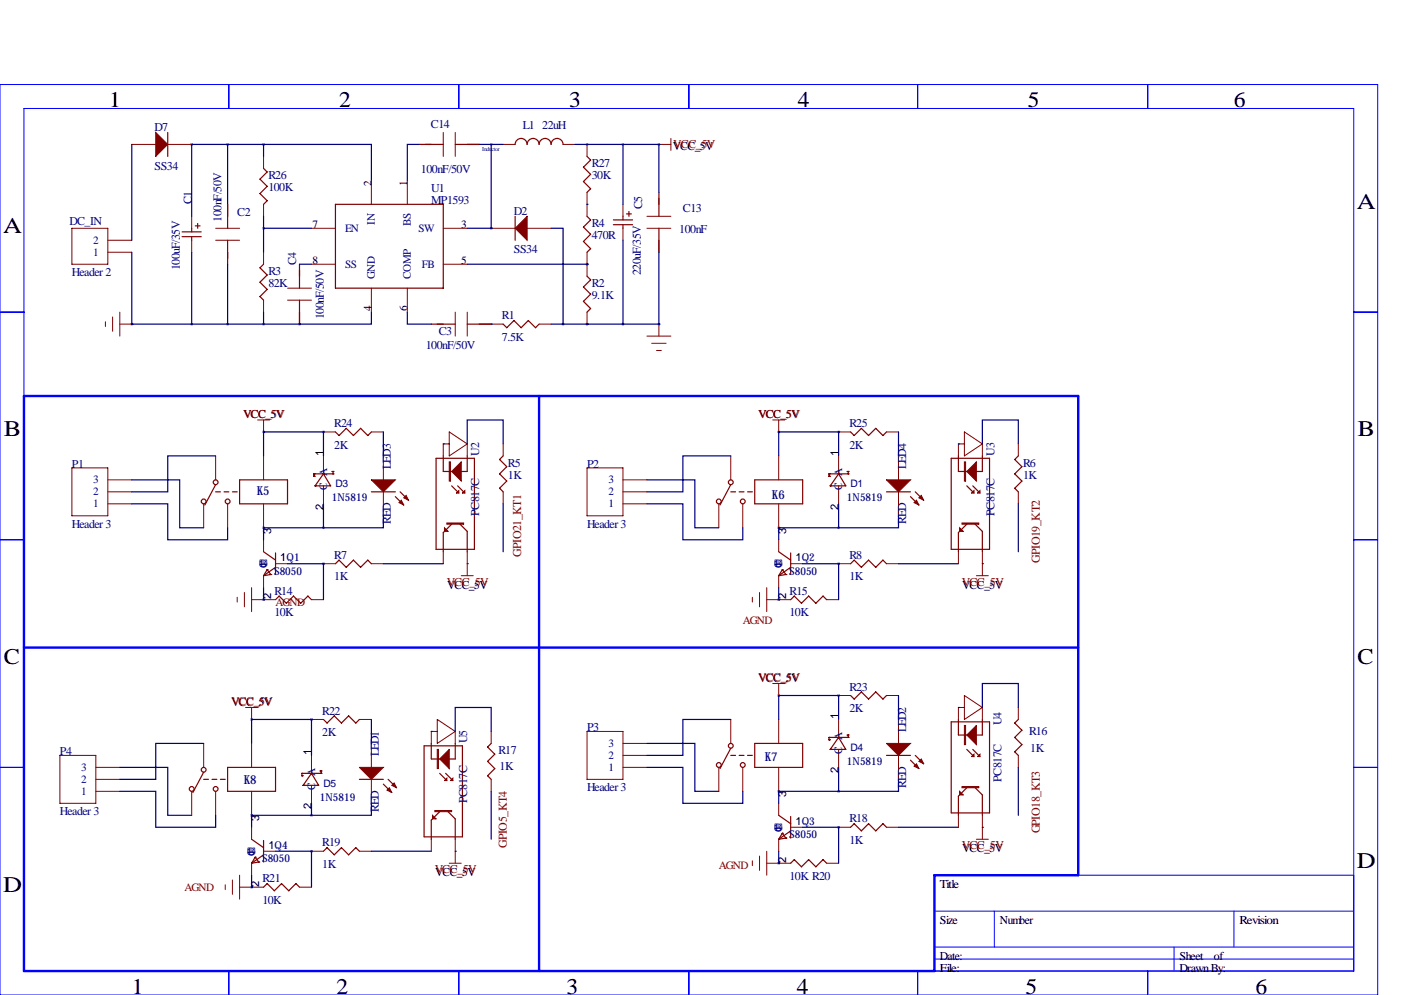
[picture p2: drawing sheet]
<svg xmlns="http://www.w3.org/2000/svg" width="297mm" height="211mm" viewBox="0 0 297 211" stroke-linecap="round" stroke-linejoin="round" font-family="sans-serif">
<g fill="none" stroke="#00f" stroke-width=".21">
<path d="M0 17.9h292.1v193.1h-292.1zM48.5 17.9v5.1M97.3 17.9v5.1M146 17.9v5.1M194.6 17.9v5.1M243.3 17.9v5.1M5.1 23h281.9v182.9h-281.9zM0 66.2h5.1M287 66.2h5.1M0 114.4h5.1M287 114.4h5.1M0 162.7h5.1"/>
<path d="M287 162.7h5.1M198.1 193.2h88.9M210.8 193.2v7.6M261.6 193.2v7.6M287 185.6h-88.9v20.3M48.5 205.9v5.1M97.3 205.9v5.1M146 205.9v5.1M194.6 205.9v5.1M198.1 203.3h88.9M198.1 200.8h88.9M243.3 205.9v5.1"/>
<path d="M248.9 200.8v5.1"/>
</g>
<path d="M5.1 84h223.5v101.6h-30.5v20.3h-193zM114.3 84v121.9M5.1 137.3h223.5" fill="none" stroke="#00f" stroke-width=".51"/>
<g fill="none" stroke="#800000" stroke-width=".21">
<path d="M27.9 30.6h5.1M35.6 30.6h5M55.9 33.2v2.5M78.7 38.2v5.1M86.4 38.2v5.1M94 28.1v5.1M96.5 28.1v5.1M106.7 30.6h2.5M119.4 30.6h2.5M124.5 30.6v2.6M139.7 30.6h2.5M142.2 29.4v2.5"/>
<path d="M15.2 48.4h7.7v7.6h-7.7zM22.9 53.5h5M22.9 50.9h5M40.6 45.9v2.5M40.6 50.9v2.6M45.7 48.4h5.1M45.7 50.9h5.1M55.9 43.3v2.6M55.9 53.5v2.5M66 56h5.1M66 48.4h5.1M94 56h5.1"/>
<path d="M94 48.4h5.1M104.1 48.4h5.1M111.8 48.4h5M124.5 40.8v5.1M124.5 53.5v5.1M132.1 43.3v2.6M132.1 48.4v2.5M137.2 48.4h5M137.2 45.9h5M22.4 68.2v1M23.9 67.2v3M25.4 68.7h2.5"/>
<path d="M25.4 66.2v5.1M55.9 63.6v2.6M61 61.1h5M61 63.6h5M78.7 61.1v5.1M86.4 61.1v5.1M96.5 66.2v5.1M99.1 66.2v5.1M104.1 68.7h2.6M114.3 68.7h2.5M124.5 66.2v2.5M137.2 71.3h5"/>
<path d="M138.2 72.8h3M139.2 74.3h1M139.7 68.7v2.6M15.2 99.2h7.7v10.2h-7.7zM45.7 96.7v5M54.6 89h2.5M55.9 89v2.6M55.9 96.7v5M68.6 91.6h2.5M68.6 96.7v3.8M78.7 91.6h2.6M81.3 96.7v5"/>
<path d="M95.2 94.1h-1.2v2.6M95.2 91.6l3.9 2.5-3.9 2.6zM99.1 94.1v2.6M106.7 94.1v2.6M124.5 99.2h7.6v10.2h-7.6zM154.9 96.7v5M163.8 89h2.6M165.1 89v2.6M165.1 96.7v5M177.8 91.6h2.5M177.8 96.7v3.8M188 91.6h2.5"/>
<path d="M190.5 96.7v5M204.5 94.1h-1.3v2.6M204.5 91.6l3.8 2.5-3.8 2.6zM208.3 94.1v2.6M215.9 94.1v2.6M22.9 106.8h5M22.9 104.3h5M22.9 101.7h5M43.2 106.8v5.1M48.3 106.8v5.1M55.9 106.8v5.1M55.9 114.4v2.6"/>
<path d="M58.4 119.5h2.6M68.6 119.5h2.5M68.6 103v3.8M78.7 119.5h2.6M81.3 104.3v5.1M94 117v2.5M99.1 117v5.1M106.7 104.3v2.5M132.1 106.8h5.1M132.1 104.3h5.1M132.1 101.7h5.1M152.4 106.8v5.1"/>
<path d="M157.5 106.8v5.1M165.1 106.8v5.1M165.1 114.4v2.6M167.6 119.5h2.6M177.8 119.5h2.5M177.8 103v3.8M188 119.5h2.5M190.5 104.3v5.1M203.2 117v2.5M208.3 117v5.1M215.9 104.3v2.5M50.3 126.6v1"/>
<path d="M51.8 125.6v3.1M53.3 127.1h5.1M53.3 124.6v5.1M55.9 122.1v2.5M66 127.1h2.6M97.8 122.1h2.5M159.5 126.6v1M161 125.6v3.1M162.6 127.1h5M162.6 124.6v5.1M165.1 122.1v2.5M175.3 127.1h2.5"/>
<path d="M207 122.1h2.5M43.2 157.6v5.1M52.1 150h2.5M53.3 150v2.5M53.3 157.6v5.1M66 152.5h2.6M76.2 152.5h2.5M78.7 157.6v5.1M92.7 155.1h-1.3v2.5M92.7 152.5l3.8 2.6-3.8 2.5zM96.5 155.1v2.5M104.1 155.1v2.5"/>
<path d="M124.5 155.1h7.6v10.1h-7.6zM132.1 157.6h5.1M154.9 152.5v5.1M163.8 144.9h2.6M165.1 144.9v2.6M165.1 152.5v5.1M177.8 147.5h2.5M177.8 152.5v3.9M177.8 158.9v3.8M188 147.5h2.5M190.5 152.5v5.1M204.5 150h-1.3v2.5"/>
<path d="M204.5 147.5l3.8 2.5-3.8 2.5zM208.3 150v2.5M215.9 150v2.5M12.7 160.2h7.6v10.1h-7.6zM20.3 167.8h5.1M20.3 165.2h5.1M20.3 162.7h5.1M40.6 167.8v5.1M45.7 167.8v5.1M53.3 167.8v5.1M53.3 175.4v2.5M66 160.2v3.8"/>
<path d="M66 166.5v3.8M78.7 165.2v5.1M91.4 177.9v2.6M96.5 177.9v5.1M104.1 165.2v2.6M132.1 160.2h5.1M132.1 162.7h5.1M152.4 162.7v5.1M157.5 162.7v5.1M165.1 162.7v5.1M165.1 170.3v2.6M165.1 177.9v2.6"/>
<path d="M167.6 175.4h2.6M177.8 175.4h2.5M188 175.4h2.5M190.5 160.2v5M203.2 172.9v2.5M207 177.9h2.5M208.3 172.9v5M215.9 160.2v2.5M47.8 187.6v1M49.3 186.6v3M50.8 188.1h5.1M50.8 185.6v5"/>
<path d="M53.3 183v2.6M55.9 180.5h2.5M63.5 188.1h2.5M66 180.5h2.6M76.2 180.5h2.5M95.2 183h2.6M159.5 182.5v1M161 181.5v3M162.6 183h5M162.6 180.5v5.1M175.3 183h2.5"/>
</g>
<g fill="none" stroke="#800000" stroke-width=".25">
<path d="M35.6 28.1v5.1M55.9 35.7l.7 .8-1.5 1.5 1.5 1.5-1.5 1.5 1.5 1.6-.7 .7M88.9 30.6h5.1M96.5 30.6h5.1M109.2 30.6a1.27 1.27 0 0 1 1.3-1.2 1.27 1.27 0 0 1 1.3 1.2 1.27 1.27 0 0 1 1.2-1.2 1.27 1.27 0 0 1 1.3 1.2 1.27 1.27 0 0 1 1.3-1.2 1.27 1.27 0 0 1 1.2 1.2 1.27 1.27 0 0 1 1.3-1.2 1.27 1.27 0 0 1 1.3 1.2M124.5 33.2l.7 .7-1.5 1.5 1.5 1.6-1.5 1.5 1.5 1.5-.7 .8M38.6 49.2h4.1M38.6 50.2h4.1M40.6 48.4v.8M40.6 50.2v.7M41.4 47.9h1M41.9 47.4v1"/>
<path d="M48.3 43.3v5.1M48.3 50.9v5.1M55.9 56l-.8 .8 1.5 1.5-1.5 1.5 1.5 1.6-1.5 1.5 .8 .7M63.5 56v5.1M71.1 43.3h22.9v17.8h-22.9zM109.2 45.9v5M124.5 58.6l.7 .7-1.5 1.5 1.5 1.6-1.5 1.5 1.5 1.5-.7 .8M124.5 45.9l.7 .7-1.5 1.5 1.5 1.6-1.5 1.5 1.5 1.5-.7 .8M130 46.6h4.1M130 47.6h4.1M132.1 45.9v.7M132.1 47.6v.8"/>
<path d="M132.8 45.4h1.1M133.3 44.8v1.1M139.7 40.8v5.1M139.7 48.4v5.1M63.5 63.6v5.1M91.4 68.7h5.1M99.1 68.7h5M106.7 68.7l.7 .8 1.6-1.5 1.5 1.5 1.5-1.5 1.5 1.5 .8-.8M70.4 100h.2M70.6 100h.1M70.6 100v.5M71.1 91.6l.8 .7 1.5-1.5 1.5 1.5 1.6-1.5 1.5 1.5 .7-.7"/>
<path d="M92.5 97.2h8.1v19.3h-8.1zM94 96.7v3.3h5.1v-3.3M106.7 96.7l-.8 .7 1.5 1.5-1.5 1.6 1.5 1.5-1.5 1.5 .8 .8M179.6 100h.2M179.8 100h.1M179.8 100v.5M180.3 91.6l.8 .7 1.5-1.5 1.5 1.5 1.6-1.5 1.5 1.5 .8-.7M201.7 97.2h8.1v19.3h-8.1zM203.2 96.7v3.3h5.1v-3.3M215.9 96.7l-.8 .7 1.6 1.5-1.6 1.6 1.6 1.5-1.6 1.5 .8 .8M45.7 102.8l-2.3 4.3M45.7 104.3h1"/>
<path d="M47.5 104.3h1M49.3 104.3h1M50.8 101.7h10.2v5.1h-10.2zM55.9 117l2.5 1.8M58.4 117.2v4.6M66.5 100.5h.1M66.5 101h.1M66.5 100.5h4.1M66.5 101h.3M66.5 100.5v.5M66.8 103h.1M68.6 100.5h.1"/>
<path d="M68.6 100.5l1.5 2.5h-3.3M68.6 100.5l-1.8 2.5M70.6 100.5h.1M71.1 119.5l.8-.7 1.5 1.5 1.5-1.5 1.6 1.5 1.5-1.5 .7 .7M78.7 104.3h5.1M83.8 105.3l1.8 1.8M84.8 104.3l1.8 1.8M95.8 103l1.5 1.5M95.8 111.1l-1.8 1.8v4.1M97 103l1.6 1.5M97.5 111.1l1.6 1.6v4.3M154.9 104.3h1.1"/>
<path d="M154.9 102.8l-2.2 4.3M156.7 104.3h1M158.5 104.3h1M160 101.7h10.2v5.1h-10.2zM165.1 117l2.5 1.8M167.6 117.2v4.6M175.8 100.5h.1M175.8 101h.1M175.8 100.5v.5M175.8 100.5h4M175.8 101h.2M176 103h.1"/>
<path d="M177.8 100.5h.1M177.8 100.5l1.5 2.5h-3.3M177.8 100.5l-1.8 2.5M179.8 100.5h.1M180.3 119.5l.8-.7 1.5 1.5 1.5-1.5 1.6 1.5 1.5-1.5 .8 .7M188 104.3h5M193 105.3l1.8 1.8M194.1 104.3l1.7 1.8M205 103l1.5 1.5M205 111.1l-1.8 1.8v4.1M206.2 103l1.6 1.5M206.8 111.1l1.5 1.6v4.3"/>
<path d="M56.6 120.8h.1M56.6 120.8l-.7 1.3M56.6 120.8l.8 1M57.4 121.8h.1M57.4 121.8l-1.5 .3M58.4 127.1l.8-.7 1.5 1.5 1.5-1.5 1.6 1.5 1.5-1.5 .7 .7M58.4 120.3l-2.5 1.8M165.9 120.8h.1M165.9 120.8l-.8 1.3M165.9 120.8l.7 1M166.6 121.8h.1M166.6 121.8l-1.5 .3"/>
<path d="M167.6 127.1l.8-.7 1.5 1.5 1.5-1.5 1.6 1.5 1.5-1.5 .8 .7M167.6 120.3l-2.5 1.8M68.6 152.5l.7 .8 1.6-1.5 1.5 1.5 1.5-1.5 1.5 1.5 .8-.8M89.9 158.1h8.1v19.3h-8.1zM91.4 157.6v3.3h5.1v-3.3M104.1 157.6l-.7 .8 1.5 1.5-1.5 1.5 1.5 1.6-1.5 1.5 .7 .7M154.9 158.6l-2.2 4.4M160 157.6h10.2v5.1h-10.2zM175.8 156.4h.1M175.8 156.9h.1M175.8 156.4h4M175.8 156.4v.5"/>
<path d="M175.8 156.9h.2M176 158.9h.1M177.8 156.4h.1M177.8 156.4l1.5 2.5h-3.3M177.8 156.4l-1.8 2.5M179.6 155.8h.2M179.8 155.8h.1M179.8 156.4h.1M179.8 155.8v.6M180.3 147.5l.8 .7 1.5-1.5 1.5 1.5 1.6-1.5 1.5 1.5 .8-.7M201.7 153h8.1v19.4h-8.1zM203.2 152.5v3.3h5.1v-3.3"/>
<path d="M205 158.9l1.5 1.5M206.2 158.9l1.6 1.5M215.9 152.5l-.8 .8 1.6 1.5-1.6 1.6 1.6 1.5-1.6 1.5 .8 .8M43.2 163.7l-2.3 4.3M43.2 165.2h1M45 165.2h1M46.7 165.2h1.1M48.3 162.7h10.1v5.1h-10.1zM53.3 177.9l2.6 1.8M55.9 178.2v4.6M64 164h.1M64 164.5h.1"/>
<path d="M64 164h4.1M64 164v.5M64 164.5h.3M64.3 166.5h.1M66 164h.1M66 164l1.6 2.5h-3.3M66 164l-1.7 2.5M67.8 163.5h.3M68.1 163.5h.1M68.1 164h.1M68.1 163.5v.5M76.2 165.2h5.1"/>
<path d="M81.3 166.3l1.8 1.7M82.3 165.2l1.8 1.8M93.2 164l1.5 1.5M93.2 172.1l-1.8 1.8v4M94.5 164l1.5 1.5M95 172.1l1.5 1.5v4.3M154.9 160.2h1.1M156.7 160.2h1M158.5 160.2h1M165.1 172.9l2.5 1.7M165.9 176.7h.1M165.9 176.7l-.8 1.2"/>
<path d="M165.9 176.7l.7 1M166.6 177.7h.1M166.6 177.7l-1.5 .2M167.6 173.1v4.6M167.6 176.2l-2.5 1.7M180.3 175.4l.8-.8 1.5 1.6 1.5-1.6 1.6 1.6 1.5-1.6 .8 .8M188 160.2h5M193 161.2l1.8 1.8M194.1 160.2l1.7 1.7M205 167l-1.8 1.8v4.1M206.8 167l1.5 1.5v4.4M54.1 181.8h.1"/>
<path d="M54.1 181.8l-.8 1.2M54.1 181.8l.8 1M54.9 182.8h.1M54.9 182.8l-1.6 .2M55.9 188.1l.7-.8 1.6 1.6 1.5-1.6 1.5 1.6 1.5-1.6 .8 .8M55.9 181.2l-2.6 1.8M68.6 180.5l.7-.8 1.6 1.5 1.5-1.5 1.5 1.5 1.5-1.5 .8 .8M167.6 183l.8-.7 1.5 1.5 1.5-1.5 1.6 1.5 1.5-1.5 .8 .7"/>
<circle cx="43.2" cy="106.3" r=".51"/>
<circle cx="45.7" cy="102.2" r=".51"/>
<circle cx="48.3" cy="106.3" r=".51"/>
<circle cx="152.4" cy="106.3" r=".51"/>
<circle cx="154.9" cy="102.2" r=".51"/>
<circle cx="157.5" cy="106.3" r=".51"/>
<circle cx="154.9" cy="158.1" r=".51"/>
<circle cx="40.6" cy="167.3" r=".51"/>
<circle cx="43.2" cy="163.2" r=".51"/>
<circle cx="45.7" cy="167.3" r=".51"/>
<circle cx="152.4" cy="162.2" r=".51"/>
<circle cx="157.5" cy="162.2" r=".51"/>
</g>
<g fill="#800000" stroke="#800000" stroke-width=".21">
<path d="M95.8 100l2-2.1v4.1z"/>
<path d="M95.2 97.9h.3v4.1h-.3z"/>
<path d="M98.6 104v.5h-.6z"/>
<path d="M97.3 104v.5h-.5z"/>
<path d="M94.7 110.9h3.6v.2h-3.6z"/>
<path d="M94.2 111.9l.8 .8h-.8z"/>
<path d="M33 28.1l2.6 2.5-2.6 2.6z"/>
<path d="M95.2 158.9v4.1l-2-2.1z"/>
<path d="M92.7 158.9h.3v4.1h-.3z"/>
<path d="M96 165v.5h-.5z"/>
<path d="M94.7 165v.5h-.5z"/>
<path d="M92.2 171.8h3.6v.3h-3.6z"/>
<path d="M91.7 172.9l.8 .7h-.8z"/>
<path d="M205 100l2-2.1v4.1z"/>
<path d="M204.5 97.9h.2v4.1h-.2z"/>
<path d="M207.8 104v.5h-.5z"/>
<path d="M206.5 104v.5h-.5z"/>
<path d="M204 110.9h3.5v.2h-3.5z"/>
<path d="M203.5 111.9l.7 .8h-.7z"/>
<path d="M205 155.8l2-2v4.1z"/>
<path d="M204.5 153.8h.2v4.1h-.2z"/>
<path d="M207.8 159.9v.5h-.5z"/>
<path d="M206.5 159.9v.5h-.5z"/>
<path d="M204 166.8h3.5v.2h-3.5z"/>
<path d="M203.5 167.8l.7 .7h-.7z"/>
<path d="M78.7 101.7h5.1l-2.5 2.6z"/>
<path d="M84.6 106.6l.5-.5 .5 1z"/>
<path d="M85.6 105.6l.5-.6 .5 1.1z"/>
<path d="M76.2 162.7h5.1l-2.6 2.5z"/>
<path d="M82 167.5l.5-.5 .6 1z"/>
<path d="M83.1 166.5l.5-.5 .5 1z"/>
<path d="M188 157.6h5l-2.5 2.6z"/>
<path d="M193.8 162.4l.5-.5 .5 1.1z"/>
<path d="M194.8 161.4l.5-.5 .5 1z"/>
<path d="M188 101.7h5l-2.5 2.6z"/>
<path d="M193.8 106.6l.5-.5 .5 1z"/>
<path d="M194.8 105.6l.5-.6 .5 1.1z"/>
<path d="M111.8 45.9v5l-2.6-2.5z"/>
</g>
<g fill="none" stroke="#000080" stroke-width=".25">
<path d="M27.9 30.6v20.3M40.6 30.6h.1M40.6 30.6v15.3M40.6 30.6h15.3M48.3 30.6v12.7M55.9 30.6h22.8v7.6M55.9 30.6v2.6M88.9 30.6h-2.5v7.6M101.6 30.6h5.1M104.1 30.6v17.8M121.9 30.6h17.8M124.5 30.6h.1"/>
<path d="M132.1 30.6v12.7M139.7 30.6h.1M139.7 30.6v10.2M27.9 53.5v15.2M40.6 53.5v15.2M48.3 56v12.7M55.9 45.9v7.6M55.9 48.4h10.1M63.5 56h2.5M99.1 48.4h5M99.1 56h25.4M104.1 48.4h.1"/>
<path d="M116.8 48.4h2.6v20.3M124.5 56h.1M124.5 43.3h.1M132.1 50.9v17.8M139.7 53.5v15.2M27.9 68.7h.1M27.9 68.7h35.6M55.9 66.2v2.5M63.5 68.7h.1M78.7 66.2v2.5h-15.2M86.4 66.2v2.5h5M104.1 68.7h.1"/>
<path d="M116.8 68.7h22.9M124.5 68.7h.1M139.7 68.7h.1M45.7 96.7h-10.1v7.6h-7.7M55.9 91.6h.1M55.9 91.6v5.1M55.9 91.6h12.7M68.6 91.6h.1M68.6 91.6v5.1M81.3 91.6v5.1M94 94.1h.1M99.1 94.1v-5.1h7.6v5.1"/>
<path d="M154.9 96.7h-10.1v7.6h-7.6M165.1 91.6h.1M165.1 91.6h12.7M165.1 91.6v5.1M177.8 91.6h.1M177.8 91.6v5.1M190.5 91.6v5.1M203.2 94.1h.1M208.3 94.1v-5.1h7.6v5.1M27.9 101.7h10.2v10.2h5.1M27.9 106.8h7.7v7.6h12.7v-2.5M55.9 111.9h.1"/>
<path d="M55.9 111.9v2.5M55.9 111.9h12.7M61 119.5h7.6M68.6 119.5h.1M68.6 106.8v5.1M68.6 119.5v7.6M81.3 109.4v2.5h-12.7M81.3 119.5h12.7M99.1 119.5h.1M106.7 106.8v10.2M137.2 101.7h10.1v10.2h5.1M137.2 106.8h7.6v7.6h12.7v-2.5"/>
<path d="M165.1 111.9h.1M165.1 111.9v2.5M165.1 111.9h12.7M170.2 119.5h7.6M177.8 119.5h.1M177.8 106.8v5.1M177.8 119.5v7.6M190.5 109.4v2.5h-12.7M190.5 119.5h12.7M208.3 119.5h.1M215.9 106.8v10.2M55.9 127.1h.1"/>
<path d="M55.9 124.6v2.5M165.1 127.1h.1M165.1 124.6v2.5M43.2 157.6h-10.2v7.6h-7.6M53.3 152.5h.1M53.3 152.5v5.1M53.3 152.5h12.7M66 152.5h.1M66 152.5v7.7M78.7 152.5v5.1M91.4 155.1h.1M96.5 155.1v-5.1h7.6v5.1"/>
<path d="M137.2 157.6h10.1v10.2h5.1M154.9 152.5h-10.1v7.7h-7.6M165.1 147.5h.1M165.1 147.5v5M165.1 147.5h12.7M177.8 147.5h.1M177.8 147.5v5M190.5 147.5v5M203.2 150h.1M208.3 150v-5.1h7.6v5.1M25.4 162.7h10.2v10.2h5M25.4 167.8h7.6v7.6h12.7v-2.5"/>
<path d="M53.3 172.9h.1M53.3 172.9v2.5M53.3 172.9h12.7M66 170.3v2.6M78.7 170.3v2.6h-12.7M104.1 167.8v10.1M137.2 162.7h7.6v7.6h12.7v-2.5M165.1 167.8h.1M165.1 167.8v2.5M165.1 167.8h12.7M170.2 175.4h7.6M177.8 175.4h.1"/>
<path d="M177.8 162.7v5.1M177.8 175.4v7.6M190.5 165.2v2.6h-12.7M190.5 175.4h12.7M208.3 175.4h.1M215.9 162.7v10.2M53.3 188.1h.1M53.3 185.6v2.5M58.4 180.5h7.6M66 180.5h.1M66 180.5v7.6M78.7 180.5h12.7"/>
<path d="M96.5 180.5h.1M165.1 183h.1M165.1 180.5v2.5"/>
</g>
<path d="M40.6 68.7a.05 .05 0 0 0 .1 0 .05 .05 0 0 0-.1 0zM48.2 68.7a.05 .05 0 0 0 .1 0 .05 .05 0 0 0-.1 0zM27.9 68.7a.05 .05 0 0 0 .1 0 .05 .05 0 0 0-.1 0zM66 172.9a.05 .05 0 0 0 .1 0 .05 .05 0 0 0-.1 0zM53.3 152.5a.05 .05 0 0 0 .1 0 .05 .05 0 0 0-.1 0zM66 152.5a.05 .05 0 0 0 .1 0 .05 .05 0 0 0-.1 0zM66 180.5a.05 .05 0 0 0 .1 0 .05 .05 0 0 0-.1 0zM104.1 48.4a.05 .05 0 0 0 .1 0 .05 .05 0 0 0-.1 0zM104.1 30.6a.05 .05 0 0 0 .1 0 .05 .05 0 0 0-.1 0zM48.2 30.6a.05 .05 0 0 0 .1 0 .05 .05 0 0 0-.1 0zM40.6 30.6a.05 .05 0 0 0 .1 0 .05 .05 0 0 0-.1 0zM124.4 56a.05 .05 0 0 0 .1 0 .05 .05 0 0 0-.1 0zM124.4 68.7a.05 .05 0 0 0 .1 0 .05 .05 0 0 0-.1 0zM124.4 30.6a.05 .05 0 0 0 .1 0 .05 .05 0 0 0-.1 0zM53.3 188.1a.05 .05 0 0 0 .1 0 .05 .05 0 0 0-.1 0zM53.3 172.9a.05 .05 0 0 0 .1 0 .05 .05 0 0 0-.1 0z" fill="#000080" stroke="#000080" stroke-width=".51"/>
<g font-size="4.7">
<text x="23.1" y="22.7">1</text>
<text x="71.9" y="22.7">2</text>
<text x="120.6" y="22.7">3</text>
<text x="169.2" y="22.7">4</text>
<text x="217.9" y="22.7">5</text>
<text x="261.6" y="22.7">6</text>
<text x="287.7" y="44.3">A</text>
<text x=".7" y="49.4">A</text>
<text x=".8" y="92.5">B</text>
<text x="287.8" y="92.5">B</text>
<text x=".8" y="140.8">C</text>
<text x="287.8" y="140.8">C</text>
<text x="287.7" y="184">D</text>
<text x=".7" y="189.1">D</text>
<text x="27.9" y="210.7">1</text>
<text x="71.4" y="210.7">2</text>
<text x="120.1" y="210.7">3</text>
<text x="168.9" y="210.7">4</text>
<text x="217.4" y="210.7">5</text>
<text x="266.2" y="210.7">6</text>
</g>
<g font-size="2.6" fill="#000080">
<text x="54.5" y="105">K5</text>
<text x="163.7" y="105.8">K6</text>
<text x="162.2" y="161.4">K7</text>
<text x="51.7" y="166.3">K8</text>
</g>
<g font-size="2.5" fill="#000080">
<text x="32.8" y="27.8">D7</text>
<text x="91.3" y="27.1">C14</text>
<text x="110.8" y="27.4">L1</text>
<text x="115" y="27.4">22uH</text>
<text x="32.8" y="36">SS34</text>
<text x="125.5" y="35.4">R27</text>
<text x="56.9" y="38">R26</text>
<text x="56.9" y="40.5">100K</text>
<text x="89.3" y="36.7">100nF/50V</text>
<text x="91.4" y="40.8">U1</text>
<text x="125.5" y="38">30K</text>
<text x="14.7" y="47.6">DC_IN</text>
<text x="40.6" y="43.3" transform="rotate(-90 40.6 43.3)">C1</text>
<text x="47" y="47" transform="rotate(-90 47 47)">100nF/50V</text>
<text x="50.3" y="45.7">C2</text>
<text x="91.4" y="43.3">MP1593</text>
<text x="109" y="45.6">D2</text>
<text x="136.1" y="44.3" transform="rotate(-90 136.1 44.3)">C5</text>
<text x="144.8" y="44.9">C13</text>
<text x="109" y="53.7">SS34</text>
<text x="125.5" y="48.1">R4</text>
<text x="125.5" y="50.7">470R</text>
<text x="144" y="49.5">100nF</text>
<text x="15.2" y="58.6">Header 2</text>
<text x="38.1" y="57.3" transform="rotate(-90 38.1 57.3)">100uF/35V</text>
<text x="56.9" y="58.3">R3</text>
<text x="62.8" y="56.3" transform="rotate(-90 62.8 56.3)">C4</text>
<text x="135.9" y="58.3" transform="rotate(-90 135.9 58.3)">220uF/35V</text>
<text x="56.9" y="60.8">82K</text>
<text x="125.5" y="60.8">R2</text>
<text x="125.5" y="63.4">9.1K</text>
<text x="68.7" y="67.7" transform="rotate(-90 68.7 67.7)">100nF/50V</text>
<text x="93" y="71.1">C3</text>
<text x="106.4" y="67.7">R1</text>
<text x="90.3" y="73.9">100nF/50V</text>
<text x="106.4" y="72.3">7.5K</text>
<text x="70.9" y="90.6">R24</text>
<text x="70.9" y="95.1">2K</text>
<text x="180.1" y="90.6">R25</text>
<text x="180.1" y="95.1">2K</text>
<text x="15.2" y="99.2">P1</text>
<text x="82.9" y="99.4" transform="rotate(-90 82.9 99.4)">LED3</text>
<text x="101.6" y="96.7" transform="rotate(-90 101.6 96.7)">U2</text>
<text x="107.7" y="98.9">R5</text>
<text x="107.7" y="101.5">1K</text>
<text x="124.5" y="99.2">P2</text>
<text x="192.1" y="99.4" transform="rotate(-90 192.1 99.4)">LED4</text>
<text x="210.8" y="96.7" transform="rotate(-90 210.8 96.7)">U3</text>
<text x="216.9" y="98.9">R6</text>
<text x="216.9" y="101.5">1K</text>
<text x="15.2" y="111.9">Header 3</text>
<text x="82.9" y="111.1" transform="rotate(-90 82.9 111.1)">RED</text>
<text x="101.6" y="109.4" transform="rotate(-90 101.6 109.4)">PC817C</text>
<text x="124.5" y="111.9">Header 3</text>
<text x="192.1" y="111.1" transform="rotate(-90 192.1 111.1)">RED</text>
<text x="210.8" y="109.4" transform="rotate(-90 210.8 109.4)">PC817C</text>
<text x="70.9" y="118.5">R7</text>
<text x="180.1" y="118.5">R8</text>
<text x="70.9" y="123.1">1K</text>
<text x="180.1" y="123.1">1K</text>
<text x="58.2" y="126.1">R14</text>
<text x="58.2" y="130.7">10K</text>
<text x="167.4" y="126.1">R15</text>
<text x="167.4" y="130.7">10K</text>
<text x="180.1" y="146.4">R23</text>
<text x="68.3" y="151.5">R22</text>
<text x="124.5" y="155.1">P3</text>
<text x="180.1" y="151">2K</text>
<text x="192.1" y="155.3" transform="rotate(-90 192.1 155.3)">LED2</text>
<text x="212.3" y="153.8" transform="rotate(-90 212.3 153.8)">U4</text>
<text x="218.2" y="155.8">R16</text>
<text x="12.7" y="160.2">P4</text>
<text x="68.3" y="156.1">2K</text>
<text x="80.3" y="160.4" transform="rotate(-90 80.3 160.4)">LED1</text>
<text x="99.1" y="157.6" transform="rotate(-90 99.1 157.6)">U5</text>
<text x="105.7" y="159.9">R17</text>
<text x="218.4" y="159.4">1K</text>
<text x="105.9" y="163.2">1K</text>
<text x="124.5" y="167.8">Header 3</text>
<text x="192.1" y="167" transform="rotate(-90 192.1 167)">RED</text>
<text x="212.3" y="165.7" transform="rotate(-90 212.3 165.7)">PC817C</text>
<text x="12.7" y="172.9">Header 3</text>
<text x="80.4" y="172.1" transform="rotate(-90 80.4 172.1)">RED</text>
<text x="99.1" y="170.3" transform="rotate(-90 99.1 170.3)">PC817C</text>
<text x="68.3" y="179.5">R19</text>
<text x="180.1" y="174.4">R18</text>
<text x="180.1" y="179">1K</text>
<text x="68.3" y="184">1K</text>
<text x="55.6" y="187.1">R21</text>
<text x="55.6" y="191.7">10K</text>
<text x="167.4" y="186.6">10K R20</text>
</g>
<g font-size="2.5">
<text x="142.6" y="31.8">VCC_5V</text>
<text x="94.8" y="124.8">VCC_5V</text>
<text x="204" y="124.8">VCC_5V</text>
<text x="92.3" y="185.8">VCC_5V</text>
<text x="204" y="180.7">VCC_5V</text>
<text x="199.3" y="188.3">Title</text>
<text x="199.3" y="195.9">Size</text>
<text x="212" y="195.9">Number</text>
<text x="262.8" y="195.9">Revision</text>
<text x="199.3" y="203.5">Date:</text>
<text x="250.1" y="203.5">Sheet</text>
<text x="257.4" y="203.5">of</text>
<text x="199.3" y="206.1">File:</text>
<text x="250.1" y="206.1">Drawn By:</text>
</g>
<g font-size="2.5" fill="#800000">
<text x="51.5" y="88.5">VCC_5V</text>
<text x="160.8" y="88.5">VCC_5V</text>
<text x="110.5" y="118" transform="rotate(-90 110.5 118)">GPIO21_KT1</text>
<text x="220.5" y="119.3" transform="rotate(-90 220.5 119.3)">GPIO19_KT2</text>
<text x="94.7" y="124.2">VCC_5V</text>
<text x="203.9" y="124.2">VCC_5V</text>
<text x="49" y="149.5">VCC_5V</text>
<text x="160.8" y="144.4">VCC_5V</text>
<text x="107.4" y="179.7" transform="rotate(-90 107.4 179.7)">GPIO5_KT4</text>
<text x="220.5" y="176.7" transform="rotate(-90 220.5 176.7)">GPIO18_KT3</text>
<text x="92.2" y="185.1">VCC_5V</text>
<text x="203.9" y="180.1">VCC_5V</text>
</g>
<g font-size="2.4">
<text x="78.7" y="39.5" transform="rotate(-90 78.7 39.5)">2</text>
<text x="86.4" y="39.5" transform="rotate(-90 86.4 39.5)">1</text>
<text x="66.2" y="48.4">7</text>
<text x="97.8" y="48.4">3</text>
<text x="66.2" y="56">8</text>
<text x="97.8" y="56">5</text>
<text x="78.7" y="66" transform="rotate(-90 78.7 66)">4</text>
<text x="86.4" y="66" transform="rotate(-90 86.4 66)">6</text>
<text x="68.6" y="96.7" transform="rotate(-90 68.6 96.7)">1</text>
<text x="177.8" y="96.7" transform="rotate(-90 177.8 96.7)">1</text>
<text x="57.5" y="113.2" transform="rotate(-90 57.5 113.2)">3</text>
<text x="68.6" y="108" transform="rotate(-90 68.6 108)">2</text>
<text x="166.7" y="113.2" transform="rotate(-90 166.7 113.2)">3</text>
<text x="177.8" y="108" transform="rotate(-90 177.8 108)">2</text>
<text x="59.4" y="119">1Q1</text>
<text x="168.7" y="119">1Q2</text>
<text x="57.5" y="127.1" transform="rotate(-90 57.5 127.1)">2</text>
<text x="166.7" y="127.1" transform="rotate(-90 166.7 127.1)">2</text>
<text x="177.8" y="152.5" transform="rotate(-90 177.8 152.5)">1</text>
<text x="66" y="160.2" transform="rotate(-90 66 160.2)">1</text>
<text x="177.8" y="163.9" transform="rotate(-90 177.8 163.9)">2</text>
<text x="66" y="171.5" transform="rotate(-90 66 171.5)">2</text>
<text x="166.7" y="169.1" transform="rotate(-90 166.7 169.1)">3</text>
<text x="54.9" y="174.1" transform="rotate(-90 54.9 174.1)">3</text>
<text x="56.9" y="180">1Q4</text>
<text x="168.7" y="174.9">1Q3</text>
<text x="166.7" y="183" transform="rotate(-90 166.7 183)">2</text>
<text x="54.9" y="188.1" transform="rotate(-90 54.9 188.1)">2</text>
</g>
<g font-size="2.4" fill="#000080">
<text x="79.5" y="47.6" transform="rotate(-90 79.5 47.6)">IN</text>
<text x="87.1" y="47.9" transform="rotate(-90 87.1 47.9)">BS</text>
<text x="19.8" y="51.7">2</text>
<text x="73.2" y="49.2">EN</text>
<text x="88.7" y="49.2">SW</text>
<text x="19.8" y="54.2">1</text>
<text x="73.2" y="56.8">SS</text>
<text x="79.5" y="59.1" transform="rotate(-90 79.5 59.1)">GND</text>
<text x="87.1" y="59.1" transform="rotate(-90 87.1 59.1)">COMP</text>
<text x="89.4" y="56.8">FB</text>
<text x="69.3" y="101" transform="rotate(-90 69.3 101)">A</text>
<text x="178.6" y="101" transform="rotate(-90 178.6 101)">A</text>
<text x="19.8" y="107.6">1</text>
<text x="19.8" y="105">2</text>
<text x="19.8" y="102.5">3</text>
<text x="69.3" y="104" transform="rotate(-90 69.3 104)">C</text>
<text x="129" y="107.6">1</text>
<text x="129" y="105">2</text>
<text x="129" y="102.5">3</text>
<text x="178.6" y="104" transform="rotate(-90 178.6 104)">C</text>
<text x="55.1" y="120.3">B</text>
<text x="56.6" y="120.5" transform="rotate(-90 56.6 120.5)">CE</text>
<text x="164.3" y="120.3">B</text>
<text x="165.9" y="120.5" transform="rotate(-90 165.9 120.5)">CE</text>
<text x="129" y="160.9">2</text>
<text x="129" y="158.4">3</text>
<text x="178.6" y="159.9" transform="rotate(-90 178.6 159.9)">C</text>
<text x="178.6" y="156.9" transform="rotate(-90 178.6 156.9)">A</text>
<text x="17.2" y="166">2</text>
<text x="17.2" y="163.5">3</text>
<text x="66.8" y="167.5" transform="rotate(-90 66.8 167.5)">C</text>
<text x="66.8" y="164.5" transform="rotate(-90 66.8 164.5)">A</text>
<text x="129" y="163.5">1</text>
<text x="17.2" y="168.5">1</text>
<text x="164.3" y="176.2">B</text>
<text x="165.9" y="176.4" transform="rotate(-90 165.9 176.4)">CE</text>
<text x="52.5" y="181.2">B</text>
<text x="54.1" y="181.4" transform="rotate(-90 54.1 181.4)">CE</text>
</g>
<g font-size="2.4" fill="#800000">
<text x="58.4" y="128.4">AGND</text>
<text x="157.5" y="132.2">AGND</text>
<text x="152.4" y="184.3">AGND</text>
<text x="39.1" y="188.9">AGND</text>
</g>
<g font-size="2.3" fill="#000080">
<text x="70.4" y="106.3">1N5819</text>
<text x="179.6" y="106.3">1N5819</text>
<text x="58.1" y="121.8">S8050</text>
<text x="167.3" y="121.8">S8050</text>
<text x="179.6" y="162.2">1N5819</text>
<text x="67.8" y="169.8">1N5819</text>
<text x="167.3" y="177.7">S8050</text>
<text x="55.6" y="182.8">S8050</text>
</g>
<g font-size="2.2" fill="#000080">
<text x="71.1" y="103.3">D3</text>
<text x="180.3" y="103.3">D1</text>
<text x="180.3" y="159.1">D4</text>
<text x="68.6" y="166.8">D5</text>
</g>
<text font-size="1.3" fill="#000080" x="102.3" y="31.9">Inductor</text>
</svg>
